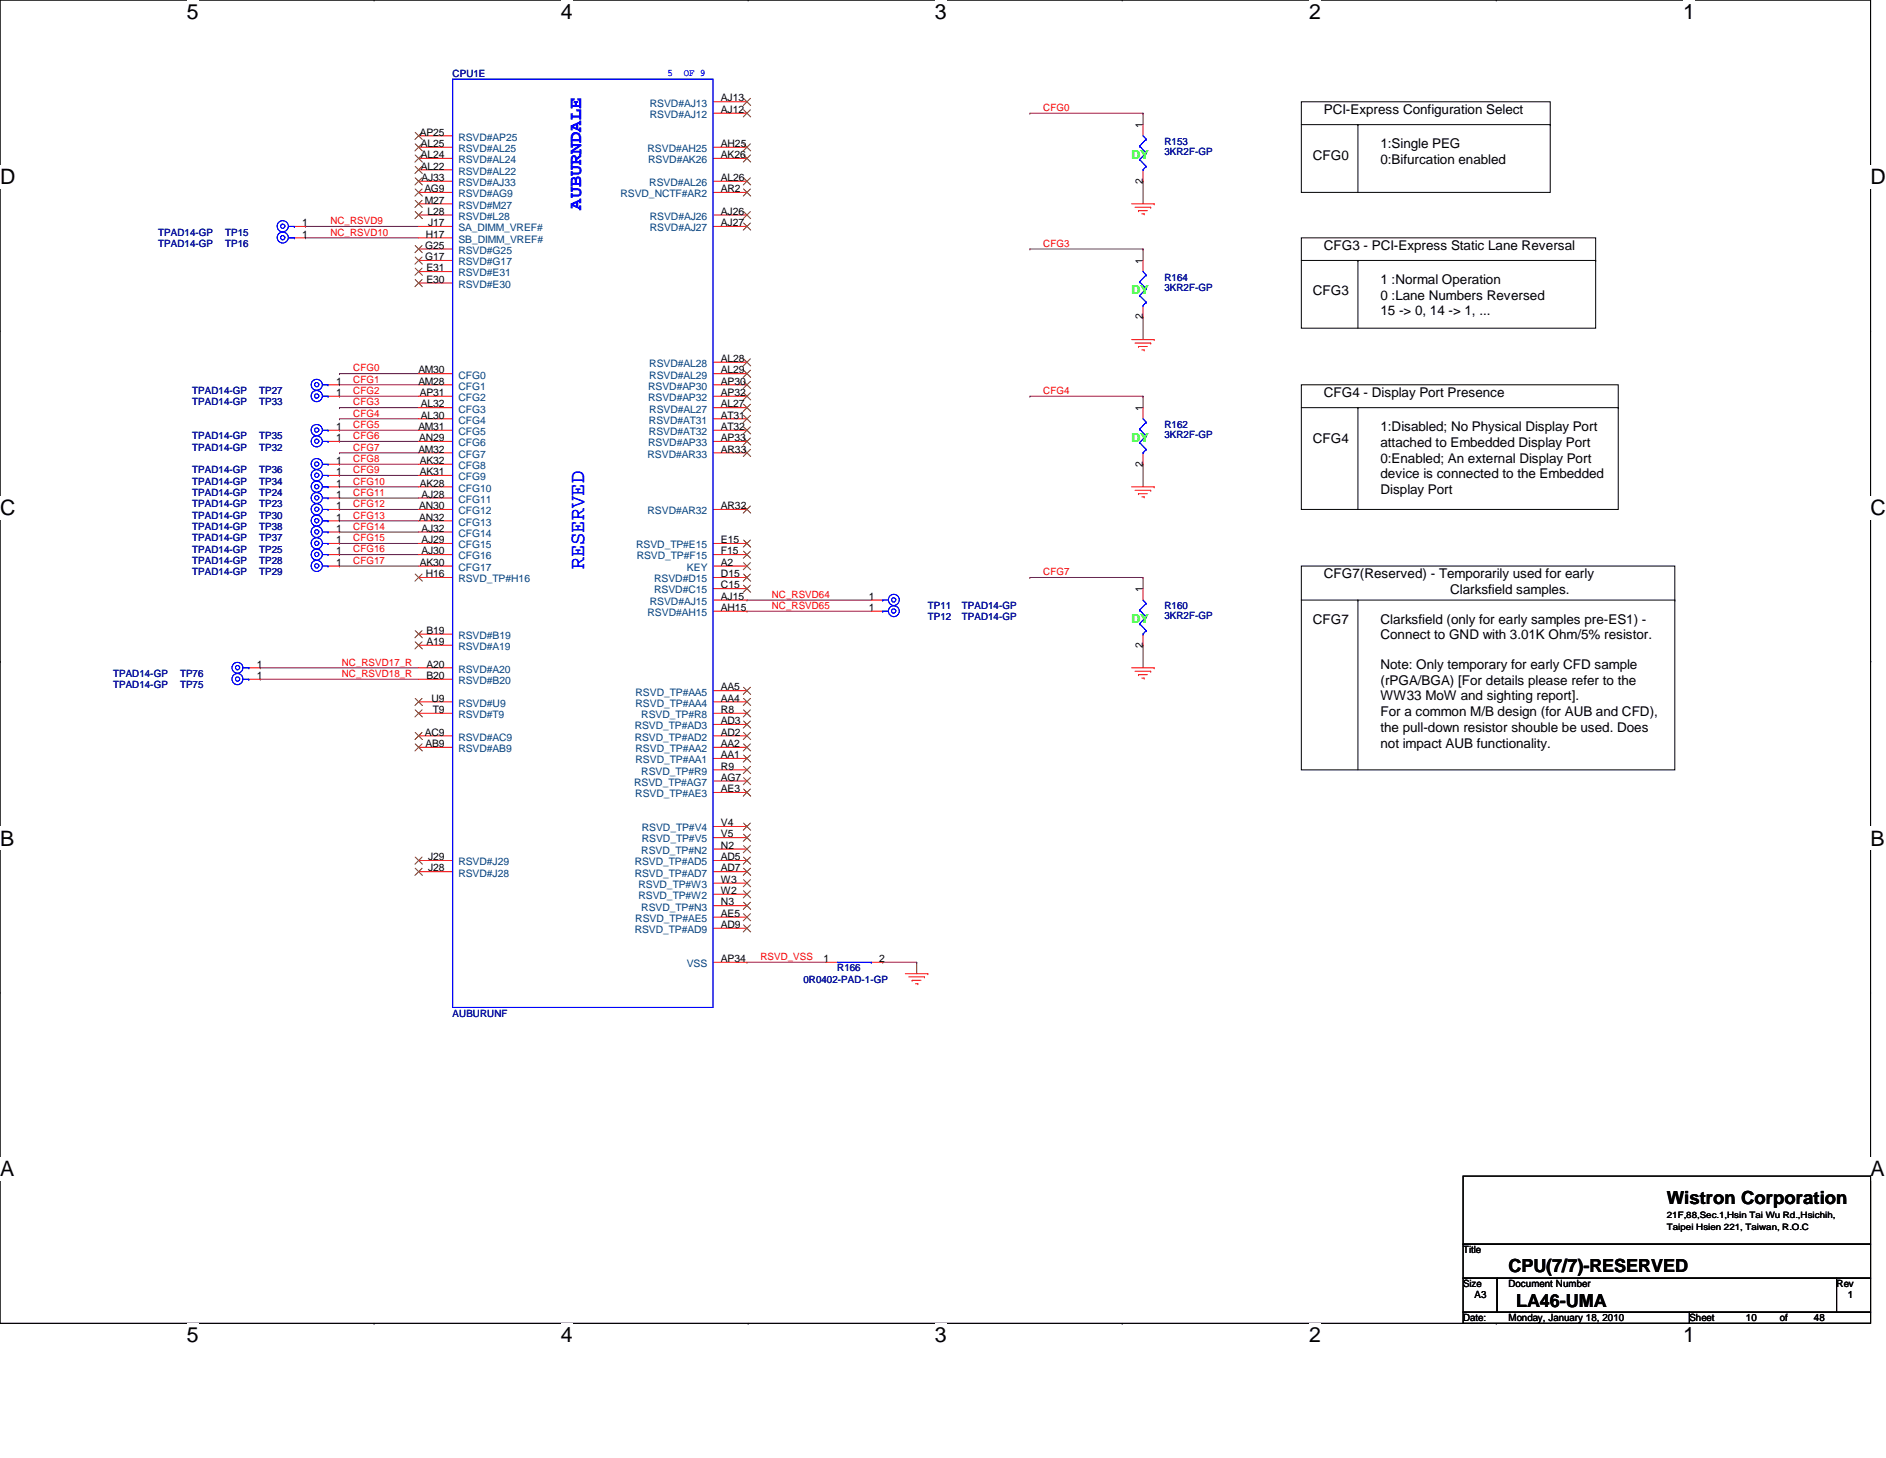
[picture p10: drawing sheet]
<svg xmlns="http://www.w3.org/2000/svg" width="279mm" height="216mm" viewBox="0 0 279 216" stroke-linecap="round" stroke-linejoin="round" font-family="sans-serif">
<path d="M0 0h277.1v196h-277.1z" fill="none" stroke="#000" stroke-width=".15"/>
<g fill="#fff">
<path d="M27.7 0h1.7v3.5h-1.7z"/>
<path d="M27.7 196h1.7v3.4h-1.7z"/>
</g>
<path d="M55.4 0h.1M55.4 196h.1" fill="none" stroke="#000" stroke-width=".15"/>
<g fill="#fff">
<path d="M83.1 0h1.7v3.5h-1.7z"/>
<path d="M83.1 196h1.7v3.4h-1.7z"/>
</g>
<path d="M110.8 0h.1M110.8 196h.1" fill="none" stroke="#000" stroke-width=".15"/>
<g fill="#fff">
<path d="M138.5 0h1.8v3.5h-1.8z"/>
<path d="M138.5 196h1.8v3.4h-1.8z"/>
</g>
<path d="M166.2 0h.1M166.2 196h.1" fill="none" stroke="#000" stroke-width=".15"/>
<g fill="#fff">
<path d="M193.9 0h1.8v3.5h-1.8z"/>
<path d="M193.9 196h1.8v3.4h-1.8z"/>
</g>
<path d="M221.7 0h.1M221.7 196h.1" fill="none" stroke="#000" stroke-width=".15"/>
<g fill="#fff">
<path d="M249.3 0h1.8v3.5h-1.8z"/>
<path d="M249.3 196h1.8v3.4h-1.8z"/>
<path d="M0 24.5h2.2v3.4h-2.2z"/>
<path d="M277.1 24.5h2.3v3.4h-2.3z"/>
<path d="M0 73.4h2.2v3.5h-2.2z"/>
<path d="M277.1 73.4h2.3v3.5h-2.3z"/>
</g>
<path d="M0 49h.1M277.1 49h.1" fill="none" stroke="#000" stroke-width=".15"/>
<g fill="#fff">
<path d="M0 122.4h2.1v3.5h-2.1z"/>
<path d="M277.1 122.4h2.1v3.5h-2.1z"/>
</g>
<path d="M0 98h.1M277.1 98h.1" fill="none" stroke="#000" stroke-width=".15"/>
<g fill="#fff">
<path d="M0 171.4h2.1v3.5h-2.1z"/>
<path d="M277.1 171.4h2.1v3.5h-2.1z"/>
</g>
<g fill="none" stroke="#000" stroke-width=".15">
<path d="M192.8 15.1h36.9v13.4h-36.9zM192.8 18.5h36.9M201.2 18.5h.1M201.2 18.5v10M229.7 18.5h.1M192.8 35.2h43.6v13.4h-43.6zM192.8 38.6h43.6M201.2 38.6h.1M201.2 38.6v10M236.4 38.6h.1M192.8 57h46.9v18.4h-46.9zM192.8 60.4h46.9"/>
<path d="M201.2 60.4h.1M201.2 60.4v15M239.7 60.4h.1M192.8 83.8h55.3v30.2h-55.3zM192.8 88.9h55.3M201.2 88.9h.1M201.2 88.9v25.1M248.1 88.9h.1M0 146.9h.1M277.1 146.9h.1M216.7 174.2h60.4v10h-60.4zM216.7 184.2h60.4v5.1h-60.4z"/>
<path d="M216.7 189.3h5.1v5h-5.1zM216.7 194.3h33.6v1.7h-33.6zM221.8 189.3h50.3v5h-50.3zM250.3 194.3h26.8v1.7h-26.8zM272.1 189.3h5v5h-5z"/>
</g>
<g fill="none" stroke="#800040" stroke-width=".15">
<path d="M152.6 16.8h.1M152.6 16.8h16.7M169.3 16.8h.1M169.3 16.8v1.7M45.3 33.5h.1M45.3 35.2h.1M45.3 33.5h16.7M45.3 35.2h16.7M152.6 36.9h.1M152.6 36.9h16.7M169.3 26.8h.1M169.3 36.9h.1"/>
<path d="M169.3 26.8v3.4M169.3 36.9v1.7M50.3 57h.1M50.3 55.3h.1M50.3 58.7h.1M50.3 57h11.7M50.3 55.3h11.7M50.3 58.7h11.7M152.6 58.7h.1M152.6 58.7h16.7M169.3 58.7h.1M169.3 46.9h.1"/>
<path d="M169.3 46.9v3.4M169.3 58.7v1.7M50.3 65.4h.1M50.3 67.1h.1M50.3 78.8h.1M50.3 60.4h.1M50.3 70.4h.1M50.3 72.1h.1M50.3 68.7h.1M50.3 62h.1M50.3 63.7h.1M50.3 75.4h.1"/>
<path d="M50.3 77.1h.1M50.3 73.7h.1M50.3 65.4h11.7M50.3 67.1h11.7M50.3 78.8h11.7M50.3 60.4h11.7M50.3 70.4h11.7M50.3 72.1h11.7M50.3 68.7h11.7M50.3 62h11.7M50.3 63.7h11.7M50.3 75.4h11.7"/>
<path d="M50.3 77.1h11.7M50.3 73.7h11.7M169.3 68.7h.1M169.3 68.7v3.4M38.6 98.9h.1M38.6 98.9h23.4M50.3 80.5h.1M50.3 82.1h.1M50.3 83.8h.1M50.3 80.5h11.7M50.3 82.1h11.7M50.3 83.8h11.7"/>
<path d="M110.7 90.5h.1M110.7 88.9h.1M110.7 90.5h18.4M110.7 88.9h18.4M152.6 85.5h.1M152.6 85.5h16.7M169.3 85.5h.1M169.3 95.5h.1M169.3 85.5v1.7M169.3 95.5v3.4M38.6 100.6h.1M38.6 100.6h23.4"/>
<path d="M110.7 142.5h.1M110.7 142.5h11.7M130.8 142.5h.1M130.8 142.5h5M135.8 142.5h.1M135.8 142.5v1.7"/>
</g>
<g fill="none" stroke="#f00" stroke-width=".15">
<path d="M105.6 15.1h5.1M105.6 16.8h5.1M169.3 18.5v1.6M43.6 35.2h1.7M43.6 33.5h1.7M62 30.2h5.1M62 35.2h5.1M62 33.5h5.1M62 21.8h5.1M62 23.5h5.1M62 31.8h5.1M62 26.8h5.1"/>
<path d="M62 20.1h5.1M62 25.1h5.1M62 28.5h5.1M62 36.9h5.1M62 38.6h5.1M105.6 33.5h5.1M105.6 21.8h5.1M105.6 23.5h5.1M105.6 31.8h5.1M105.6 26.8h5.1M105.6 28.5h5.1M167.6 30.2h3.4"/>
<path d="M168.1 30.7h2.4M168.7 31.2h.1M168.7 31.2h1.3M169.2 31.7h.3M169.3 25.1v1.7M169.3 38.6v1.6M169.5 31.7h.1M170.5 30.7h.1M171 30.2h.1M48.6 58.7h1.7M48.6 57h1.7M62 58.7h5.1"/>
<path d="M62 57h5.1M62 55.3h5.1M62 40.2h5.1M62 41.9h5.1M105.6 58.7h5.1M105.6 57h5.1M105.6 55.3h5.1M105.6 53.6h5.1M167.6 50.3h3.4M168.1 50.8h2.4M168.7 51.3h.1M168.7 51.3h1.3"/>
<path d="M169.2 51.8h.3M169.3 45.3v1.6M169.5 51.8h.1M170.5 50.8h.1M171 50.3h.1M48.6 72.1h1.7M48.6 70.4h1.7M48.6 68.7h1.7M48.6 78.8h1.7M48.6 77.1h1.7M48.6 75.4h1.7M48.6 65.4h1.7"/>
<path d="M48.6 73.7h1.7M48.6 63.7h1.7M62 72.1h5.1M62 70.4h5.1M62 68.7h5.1M62 78.8h5.1M62 77.1h5.1M62 75.4h5.1M62 65.4h5.1M62 73.7h5.1M62 60.4h5.1M62 62h5.1"/>
<path d="M62 63.7h5.1M62 67.1h5.1M105.6 75.4h5.1M105.6 65.4h5.1M105.6 60.4h5.1M105.6 62h5.1M105.6 63.7h5.1M105.6 67.1h5.1M167.6 72.1h3.4M168.1 72.6h2.4M168.7 73.1h.1M168.7 73.1h1.3"/>
<path d="M169.2 73.6h.3M169.3 60.4v1.6M169.3 67.1v1.6M169.5 73.6h.1M170.5 72.6h.1M171 72.1h.1M36.9 98.9h1.7M48.6 80.5h1.7M48.6 82.1h1.7M48.6 83.8h1.7M62 98.9h5.1M62 80.5h5.1"/>
<path d="M62 82.1h5.1M62 83.8h5.1M62 85.5h5.1M62 95.5h5.1M62 93.9h5.1M105.6 80.5h5.1M105.6 90.5h5.1M105.6 88.9h5.1M105.6 82.1h5.1M105.6 83.8h5.1M105.6 85.5h5.1M105.6 87.2h5.1"/>
<path d="M129.1 90.5h1.7M129.1 88.9h1.7M167.6 98.9h3.4M168.1 99.4h2.4M168.7 99.9h.1M168.7 99.9h1.3M169.3 87.2v1.7M169.3 93.9v1.6M170.5 99.4h.1M171 98.9h.1M36.9 100.6h1.7M62 100.6h5.1"/>
<path d="M62 105.6h5.1M62 103.9h5.1M62 110.7h5.1M62 109h5.1M105.6 105.6h5.1M105.6 103.9h5.1M105.6 110.7h5.1M105.6 109h5.1M105.6 102.3h5.1M105.6 112.3h5.1M105.6 114h5.1M105.6 107.3h5.1"/>
<path d="M105.6 115.7h5.1M105.6 117.3h5.1M169.2 100.4h.3M169.5 100.4h.1M62 129.1h5.1M62 127.4h5.1M105.6 129.1h5.1M105.6 127.4h5.1M105.6 122.4h5.1M105.6 124h5.1M105.6 125.7h5.1M105.6 130.8h5.1"/>
<path d="M105.6 132.4h5.1M105.6 134.1h5.1M105.6 135.8h5.1M105.6 137.5h5.1M105.6 142.5h5.1M122.4 142.5h1.6M129.1 142.5h1.7M134.1 144.2h3.4M134.6 144.7h2.3M135.1 145.2h.1M135.1 145.2h1.3M135.6 145.7h.4"/>
<path d="M136 145.7h.1M136.9 144.7h.1M137.5 144.2h.1"/>
</g>
<g fill="none" stroke="#00f" stroke-width=".15">
<path d="M67.1 11.7h38.5v137.5h-38.5zM42.8 35.2h.8M42.8 33.5h.8M43.6 35.2h.1M43.6 33.5h.1M168.8 21.6h.1M168.8 23.6h.1M168.8 21.6l1 1M168.8 23.6l1 1M169.3 25.1h.1M169.3 20.1l.5 .5M169.8 20.6h.1"/>
<path d="M169.8 22.6h.1M169.8 24.6h.1M169.8 20.6l-1 1M169.8 22.6l-1 1M169.8 24.6l-.5 .5M47.8 58.7h.8M47.8 57h.8M48.6 58.7h.1M48.6 57h.1M168.8 41.7h.1M168.8 43.8h.1M168.8 41.7l1 1.1"/>
<path d="M168.8 43.8l1 .9M169.3 45.3h.1M169.3 40.2l.5 .5M169.8 40.7h.1M169.8 42.8h.1M169.8 44.7h.1M169.8 40.7l-1 1M169.8 42.8l-1 1M169.8 44.7l-.5 .6M47.8 70.4h.8M47.8 68.7h.8M47.8 78.8h.8"/>
<path d="M47.8 77.1h.8M47.8 75.4h.8M47.8 65.4h.8M47.8 73.7h.8M47.8 72.1h.8M47.8 63.7h.8M48.6 70.4h.1M48.6 68.7h.1M48.6 78.8h.1M48.6 77.1h.1M48.6 75.4h.1M48.6 65.4h.1"/>
<path d="M48.6 73.7h.1M48.6 72.1h.1M48.6 63.7h.1M168.8 63.5h.1M168.8 65.5h.1M168.8 63.5l1 1.1M168.8 65.5l1 1M169.3 67.1h.1M169.3 62l.5 .5M169.8 62.5h.1M169.8 64.6h.1M169.8 66.5h.1"/>
<path d="M169.8 62.5l-1 1M169.8 64.6l-1 .9M169.8 66.5l-.5 .6M36 98.9h.9M36.9 98.9h.1M47.8 80.5h.8M47.8 83.8h.8M47.8 82.1h.8M48.6 80.5h.1M48.6 83.8h.1M48.6 82.1h.1M130.8 90.5h.1"/>
<path d="M130.8 88.9h.1M130.8 90.5h.8M130.8 88.9h.8M168.8 90.3h.1M168.8 92.4h.1M168.8 90.3l1 1.1M168.8 92.4l1 1M169.3 93.9h.1M169.3 88.9l.5 .5M169.8 89.4h.1M169.8 91.4h.1M169.8 93.4h.1"/>
<path d="M169.8 89.4l-1 .9M169.8 91.4l-1 1M169.8 93.4l-.5 .5M36 100.6h.9M36.9 100.6h.1M124 142.5h5.1M129.1 142.5h.1"/>
<circle cx="41.9" cy="33.5" r=".83"/>
<circle cx="41.9" cy="35.2" r=".32"/>
<circle cx="41.9" cy="33.5" r=".32"/>
<circle cx="41.9" cy="35.2" r=".82"/>
<circle cx="46.9" cy="58.6" r=".83"/>
<circle cx="46.9" cy="57" r=".32"/>
<circle cx="46.9" cy="58.6" r=".32"/>
<circle cx="46.9" cy="57" r=".82"/>
<circle cx="46.9" cy="63.7" r=".83"/>
<circle cx="46.9" cy="70.4" r=".83"/>
<circle cx="46.9" cy="78.8" r=".83"/>
<circle cx="46.9" cy="75.4" r=".83"/>
<circle cx="46.9" cy="72.1" r=".83"/>
<circle cx="46.9" cy="70.4" r=".32"/>
<circle cx="46.9" cy="75.4" r=".32"/>
<circle cx="46.9" cy="65.3" r=".32"/>
<circle cx="46.9" cy="73.7" r=".32"/>
<circle cx="46.9" cy="78.8" r=".32"/>
<circle cx="46.9" cy="68.7" r=".32"/>
<circle cx="46.9" cy="63.7" r=".32"/>
<circle cx="46.9" cy="72.1" r=".32"/>
<circle cx="46.9" cy="77.1" r=".32"/>
<circle cx="46.9" cy="77.1" r=".82"/>
<circle cx="46.9" cy="68.7" r=".82"/>
<circle cx="46.9" cy="65.4" r=".82"/>
<circle cx="46.9" cy="73.7" r=".82"/>
<circle cx="35.2" cy="98.9" r=".81"/>
<circle cx="35.2" cy="98.9" r=".32"/>
<circle cx="46.9" cy="80.4" r=".83"/>
<circle cx="46.9" cy="83.8" r=".83"/>
<circle cx="46.9" cy="82.1" r=".32"/>
<circle cx="46.9" cy="80.4" r=".32"/>
<circle cx="46.9" cy="83.8" r=".32"/>
<circle cx="46.9" cy="82.1" r=".82"/>
<circle cx="132.4" cy="88.8" r=".32"/>
<circle cx="132.4" cy="90.5" r=".32"/>
<circle cx="132.4" cy="88.8" r=".82"/>
<circle cx="132.4" cy="90.5" r=".81"/>
<circle cx="35.2" cy="100.6" r=".82"/>
<circle cx="35.2" cy="100.6" r=".32"/>
</g>
<g fill="none" stroke="#804000" stroke-width=".15">
<path d="M61.5 19.6l1.1 1.1M62.5 19.6l-1 1.1M110.2 14.6l1 1M110.2 16.3l1 1M111.2 14.6l-1.1 1M111.2 16.3l-1.1 1M61.5 21.3l1.1 1.1M61.5 22.9l1.1 1.1M61.5 24.6l1.1 1.1M61.5 26.3l1.1 1.1M61.5 28l1.1 1M61.5 29.7l1.1 1"/>
<path d="M61.5 31.3l1.1 1.1M61.5 36.4l1.1 1M61.5 38.1l1.1 1M61.5 39.7l1.1 1.1M62.5 21.3l-1 1.1M62.5 22.9l-1 1.1M62.5 24.6l-1 1.1M62.5 26.3l-1 1.1M62.5 28l-1 1M62.5 29.7l-1 1M62.5 31.3l-1 1.1M62.5 36.4l-1 1"/>
<path d="M62.5 38.1l-1 1M62.5 39.7l-1 1.1M110.2 21.3l1 1.1M110.2 22.9l1 1.1M110.2 31.3l1 1.1M110.2 33l1 1.1M110.2 26.3l1 1.1M110.2 28l1 1M111.2 21.3l-1.1 1.1M111.2 22.9l-1.1 1.1M111.2 31.3l-1.1 1.1M111.2 33l-1.1 1.1"/>
<path d="M111.2 26.3l-1.1 1.1M111.2 28l-1.1 1M61.5 41.4l1.1 1.1M62.5 41.4l-1 1.1M110.2 53.1l1 1.1M110.2 54.8l1 1.1M110.2 56.5l1 1M110.2 58.2l1 1M110.2 59.9l1 1M111.2 53.1l-1.1 1.1M111.2 54.8l-1.1 1.1M111.2 56.5l-1.1 1"/>
<path d="M111.2 58.2l-1.1 1M111.2 59.9l-1.1 1M110.2 61.5l1 1.1M110.2 63.2l1 1.1M110.2 64.9l1 1M110.2 66.5l1 1.1M110.2 74.9l1 1.1M110.2 80l1 1M111.2 61.5l-1.1 1.1M111.2 63.2l-1.1 1.1M111.2 64.9l-1.1 1M111.2 66.5l-1.1 1.1"/>
<path d="M111.2 74.9l-1.1 1.1M111.2 80l-1.1 1M61.5 85l1.1 1.1M61.5 95l1.1 1.1M61.5 93.4l1.1 1M62.5 85l-1 1.1M62.5 95l-1 1.1M62.5 93.4l-1 1M110.2 81.6l1 1.1M110.2 83.3l1 1.1M110.2 85l1 1.1M110.2 86.7l1 1"/>
<path d="M111.2 81.6l-1.1 1.1M111.2 83.3l-1.1 1.1M111.2 85l-1.1 1.1M111.2 86.7l-1.1 1M61.5 105.1l1.1 1.1M61.5 103.4l1.1 1.1M61.5 110.2l1.1 1M61.5 108.5l1.1 1M62.5 110.2l-1 1M62.5 105.1l-1 1.1M62.5 103.4l-1 1.1M62.5 108.5l-1 1"/>
<path d="M110.2 101.8l1 1M110.2 103.4l1 1.1M110.2 105.1l1 1.1M110.2 110.2l1 1M110.2 111.8l1 1.1M110.2 113.5l1 1.1M110.2 106.8l1 1M110.2 115.1l1 1.1M110.2 108.5l1 1M110.2 116.8l1 1.1M111.2 101.8l-1.1 1M111.2 103.4l-1.1 1.1"/>
<path d="M111.2 105.1l-1.1 1.1M111.2 110.2l-1.1 1M111.2 111.8l-1.1 1.1M111.2 113.5l-1.1 1.1M111.2 106.8l-1.1 1M111.2 115.1l-1.1 1.1M111.2 108.5l-1.1 1M111.2 116.8l-1.1 1.1M61.5 128.6l1.1 1M61.5 126.9l1.1 1.1M62.5 128.6l-1 1M62.5 126.9l-1 1.1"/>
<path d="M110.2 121.9l1 1M110.2 123.5l1 1.1M110.2 125.2l1 1.1M110.2 130.3l1 1M110.2 131.9l1 1.1M110.2 133.6l1 1.1M110.2 126.9l1 1.1M110.2 135.3l1 1.1M110.2 128.6l1 1M110.2 136.9l1 1.1M111.2 121.9l-1.1 1M111.2 123.5l-1.1 1.1"/>
<path d="M111.2 125.2l-1.1 1.1M111.2 130.3l-1.1 1M111.2 131.9l-1.1 1.1M111.2 133.6l-1.1 1.1M111.2 126.9l-1.1 1.1M111.2 135.3l-1.1 1.1M111.2 128.6l-1.1 1M111.2 136.9l-1.1 1.1"/>
</g>
<text font-size="3.2" fill="#00f" x="86.5" y="84.3" transform="rotate(-90 86.5 84.3)">RESERVED</text>
<g font-size="3.1">
<text x="27.7" y="2.8">5</text>
<text x="83.1" y="2.8">4</text>
<text x="138.5" y="2.8">3</text>
<text x="193.9" y="2.8">2</text>
<text x="249.3" y="2.8">1</text>
<text x="0" y="27.3">D</text>
<text x="277.1" y="27.3">D</text>
<text x="0" y="76.2">C</text>
<text x="277.1" y="76.2">C</text>
<text x="0" y="125.2">B</text>
<text x="277.1" y="125.2">B</text>
<text x="0" y="174.2">A</text>
<text x="277.1" y="174.2">A</text>
<text x="27.7" y="198.8">5</text>
<text x="83.1" y="198.8">4</text>
<text x="138.5" y="198.8">3</text>
<text x="193.9" y="198.8">2</text>
<text x="249.3" y="198.8">1</text>
</g>
<text font-size="2.7" fill="#00f" x="86.1" y="31" transform="rotate(-90 86.1 31)">AUBURNDALE</text>
<g font-size="2.7">
<text x="246.9" y="178.3">Wistron Corporation</text>
<text x="223.5" y="188.4">CPU(7/7)-RESERVED</text>
<text x="224.6" y="193.5">LA46-UMA</text>
</g>
<g font-size="2">
<text x="196.1" y="16.9">PCI-Express Configuration Select</text>
<text x="194.5" y="23.6">CFG0</text>
<text x="204.5" y="21.9">1:Single PEG</text>
<text x="204.5" y="24.3">0:Bifurcation enabled</text>
<text x="196.1" y="37">CFG3 - PCI-Express Static Lane Reversal</text>
<text x="194.5" y="43.7">CFG3</text>
<text x="204.5" y="42">1 :Normal Operation</text>
<text x="204.5" y="44.4">0 :Lane Numbers Reversed</text>
<text x="204.5" y="46.7">15 -&gt; 0, 14 -&gt; 1, ...</text>
<text x="196.1" y="58.8">CFG4 - Display Port Presence</text>
<text x="194.5" y="65.5">CFG4</text>
<text x="204.5" y="63.8">1:Disabled; No Physical Display Port</text>
<text x="204.5" y="66.2">attached to Embedded Display Port</text>
<text x="204.5" y="68.5">0:Enabled; An external Display Port</text>
<text x="204.5" y="70.8">device is connected to the Embedded</text>
<text x="204.5" y="73.2">Display Port</text>
<text x="196.1" y="85.6">CFG7(Reserved) - Temporarily used for early</text>
<text x="214.8" y="88">Clarksfield samples.</text>
<text x="194.5" y="92.3">CFG7</text>
<text x="204.5" y="92.3">Clarksfield (only for early samples pre-ES1) -</text>
<text x="204.5" y="94.7">Connect to GND with 3.01K Ohm/5% resistor.</text>
<text x="204.5" y="99.1">Note: Only temporary for early CFD sample</text>
<text x="204.5" y="101.4">(rPGA/BGA) [For details please refer to the</text>
<text x="204.5" y="103.7">WW33 MoW and sighting report].</text>
<text x="204.5" y="106">For a common M/B design (for AUB and CFD),</text>
<text x="204.5" y="108.4">the pull-down resistor shouble be used. Does</text>
<text x="204.5" y="110.7">not impact AUB functionality.</text>
</g>
<g font-size="1.8" fill="#0f0">
<text x="167.6" y="23.5">DY</text>
<text x="167.6" y="43.6">DY</text>
<text x="167.6" y="65.4">DY</text>
<text x="167.6" y="92.2">DY</text>
</g>
<g font-size="1.5" fill="#000080">
<text x="67.1" y="11.4">CPU1E</text>
<text x="172.5" y="21.5">R153</text>
<text x="172.5" y="23">3KR2F-GP</text>
<text x="23.5" y="34.9">TPAD14-GP</text>
<text x="33.4" y="34.9">TP15</text>
<text x="23.5" y="36.6">TPAD14-GP</text>
<text x="33.4" y="36.6">TP16</text>
<text x="172.5" y="41.6">R164</text>
<text x="172.5" y="43.1">3KR2F-GP</text>
<text x="28.5" y="58.3">TPAD14-GP</text>
<text x="38.4" y="58.3">TP27</text>
<text x="28.5" y="60">TPAD14-GP</text>
<text x="28.5" y="65.1">TPAD14-GP</text>
<text x="38.4" y="60">TP33</text>
<text x="38.4" y="65.1">TP35</text>
<text x="172.5" y="63.4">R162</text>
<text x="172.5" y="64.9">3KR2F-GP</text>
<text x="28.5" y="71.8">TPAD14-GP</text>
<text x="28.5" y="70.1">TPAD14-GP</text>
<text x="28.5" y="66.7">TPAD14-GP</text>
<text x="38.4" y="71.8">TP34</text>
<text x="38.4" y="70.1">TP36</text>
<text x="38.4" y="66.7">TP32</text>
<text x="28.5" y="76.8">TPAD14-GP</text>
<text x="28.5" y="75.1">TPAD14-GP</text>
<text x="28.5" y="73.4">TPAD14-GP</text>
<text x="38.4" y="76.8">TP30</text>
<text x="38.4" y="75.1">TP23</text>
<text x="38.4" y="73.4">TP24</text>
<text x="28.5" y="81.8">TPAD14-GP</text>
<text x="28.5" y="80.1">TPAD14-GP</text>
<text x="28.5" y="78.5">TPAD14-GP</text>
<text x="28.5" y="83.5">TPAD14-GP</text>
<text x="38.4" y="81.8">TP25</text>
<text x="38.4" y="80.1">TP37</text>
<text x="38.4" y="78.5">TP38</text>
<text x="38.4" y="83.5">TP28</text>
<text x="28.5" y="85.2">TPAD14-GP</text>
<text x="38.4" y="85.2">TP29</text>
<text x="137.5" y="91.9">TP12</text>
<text x="137.5" y="90.2">TP11</text>
<text x="142.5" y="91.9">TPAD14-GP</text>
<text x="142.5" y="90.2">TPAD14-GP</text>
<text x="172.5" y="90.2">R160</text>
<text x="172.5" y="91.7">3KR2F-GP</text>
<text x="16.8" y="101.9">TPAD14-GP</text>
<text x="16.8" y="100.2">TPAD14-GP</text>
<text x="26.7" y="101.9">TP75</text>
<text x="26.7" y="100.2">TP76</text>
<text x="124" y="143.8">R166</text>
<text x="119" y="145.5">0R0402-PAD-1-GP</text>
<text x="67.1" y="150.5">AUBURUNF</text>
</g>
<g font-size="1.5" fill="#00f">
<text x="98.9" y="11.3">5</text>
<text x="101.3" y="11.3">OF 9</text>
</g>
<g font-size="1.5" fill="#004080">
<text x="96.3" y="15.8">RSVD#AJ13</text>
<text x="96.3" y="17.5">RSVD#AJ12</text>
<text x="67.9" y="20.8">RSVD#AP25</text>
<text x="67.9" y="22.5">RSVD#AL25</text>
<text x="95.9" y="22.5">RSVD#AH25</text>
<text x="67.9" y="24.2">RSVD#AL24</text>
<text x="67.9" y="25.9">RSVD#AL22</text>
<text x="67.9" y="27.6">RSVD#AJ33</text>
<text x="67.9" y="29.2">RSVD#AG9</text>
<text x="91.9" y="29.2">RSVD_NCTF#AR2</text>
<text x="96" y="24.2">RSVD#AK26</text>
<text x="96.2" y="27.6">RSVD#AL26</text>
<text x="67.9" y="30.9">RSVD#M27</text>
<text x="67.9" y="32.6">RSVD#L28</text>
<text x="67.9" y="34.2">SA_DIMM_VREF#</text>
<text x="67.9" y="35.9">SB_DIMM_VREF#</text>
<text x="96.3" y="32.6">RSVD#AJ26</text>
<text x="96.3" y="34.2">RSVD#AJ27</text>
<text x="67.9" y="37.6">RSVD#G25</text>
<text x="67.9" y="39.3">RSVD#G17</text>
<text x="67.9" y="40.9">RSVD#E31</text>
<text x="67.9" y="42.6">RSVD#E30</text>
<text x="67.9" y="56">CFG0</text>
<text x="67.9" y="57.7">CFG1</text>
<text x="67.9" y="59.4">CFG2</text>
<text x="96" y="57.7">RSVD#AP30</text>
<text x="96" y="59.4">RSVD#AP32</text>
<text x="96.2" y="54.4">RSVD#AL28</text>
<text x="96.2" y="56">RSVD#AL29</text>
<text x="67.9" y="61.1">CFG3</text>
<text x="67.9" y="62.7">CFG4</text>
<text x="67.9" y="64.4">CFG5</text>
<text x="96.1" y="62.7">RSVD#AT31</text>
<text x="96.1" y="64.4">RSVD#AT32</text>
<text x="96.2" y="61.1">RSVD#AL27</text>
<text x="67.9" y="66.1">CFG6</text>
<text x="67.9" y="67.8">CFG7</text>
<text x="67.9" y="69.5">CFG8</text>
<text x="67.9" y="71.1">CFG9</text>
<text x="95.9" y="67.8">RSVD#AR33</text>
<text x="96" y="66.1">RSVD#AP33</text>
<text x="67.9" y="72.8">CFG10</text>
<text x="67.9" y="74.5">CFG11</text>
<text x="67.9" y="76.2">CFG12</text>
<text x="67.9" y="77.9">CFG13</text>
<text x="95.9" y="76.2">RSVD#AR32</text>
<text x="67.9" y="79.5">CFG14</text>
<text x="67.9" y="81.2">CFG15</text>
<text x="67.9" y="82.8">CFG16</text>
<text x="94.2" y="81.2">RSVD_TP#E15</text>
<text x="94.3" y="82.8">RSVD_TP#F15</text>
<text x="67.9" y="84.5">CFG17</text>
<text x="67.9" y="86.2">RSVD_TP#H16</text>
<text x="96.3" y="89.6">RSVD#AJ15</text>
<text x="96.9" y="86.2">RSVD#D15</text>
<text x="96.9" y="87.9">RSVD#C15</text>
<text x="101.8" y="84.5">KEY</text>
<text x="67.9" y="94.6">RSVD#B19</text>
<text x="95.9" y="91.2">RSVD#AH15</text>
<text x="67.9" y="96.3">RSVD#A19</text>
<text x="67.9" y="99.6">RSVD#A20</text>
<text x="67.9" y="101.3">RSVD#B20</text>
<text x="67.9" y="106.3">RSVD#T9</text>
<text x="67.9" y="104.6">RSVD#U9</text>
<text x="94" y="108">RSVD_TP#AD3</text>
<text x="94.1" y="103">RSVD_TP#AA5</text>
<text x="94.1" y="104.6">RSVD_TP#AA4</text>
<text x="95" y="106.3">RSVD_TP#R8</text>
<text x="67.9" y="111.4">RSVD#AB9</text>
<text x="67.9" y="109.7">RSVD#AC9</text>
<text x="94" y="109.7">RSVD_TP#AD2</text>
<text x="94.1" y="111.4">RSVD_TP#AA2</text>
<text x="94.1" y="113">RSVD_TP#AA1</text>
<text x="93.9" y="116.4">RSVD_TP#AG7</text>
<text x="94.1" y="118.1">RSVD_TP#AE3</text>
<text x="95" y="114.7">RSVD_TP#R9</text>
<text x="95.1" y="123.1">RSVD_TP#V4</text>
<text x="95.1" y="124.8">RSVD_TP#V5</text>
<text x="67.9" y="129.8">RSVD#J28</text>
<text x="67.9" y="128.1">RSVD#J29</text>
<text x="94" y="128.1">RSVD_TP#AD5</text>
<text x="94" y="129.8">RSVD_TP#AD7</text>
<text x="94.6" y="131.5">RSVD_TP#W3</text>
<text x="95" y="126.4">RSVD_TP#N2</text>
<text x="94.1" y="136.5">RSVD_TP#AE5</text>
<text x="94.6" y="133.1">RSVD_TP#W2</text>
<text x="95" y="134.8">RSVD_TP#N3</text>
<text x="94" y="138.2">RSVD_TP#AD9</text>
<text x="101.7" y="143.2">VSS</text>
</g>
<g font-size="1.5">
<text x="106.8" y="15">AJ13</text>
<text x="106.8" y="16.7">AJ12</text>
<text x="62.2" y="20.1">AP25</text>
<text x="62.4" y="21.8">AL25</text>
<text x="62.4" y="23.4">AL24</text>
<text x="106.8" y="21.8">AH25</text>
<text x="106.8" y="23.4">AK26</text>
<text x="169.3" y="18.9" transform="rotate(-90 169.3 18.9)">1</text>
<text x="62.4" y="25.1">AL22</text>
<text x="62.4" y="26.8">AJ33</text>
<text x="62.9" y="28.4">AG9</text>
<text x="106.8" y="26.8">AL26</text>
<text x="106.8" y="28.4">AR2</text>
<text x="169.3" y="27.2" transform="rotate(-90 169.3 27.2)">2</text>
<text x="44.8" y="35.2">1</text>
<text x="44.8" y="33.5">1</text>
<text x="62.9" y="30.1">M27</text>
<text x="63.1" y="35.2">H17</text>
<text x="63.3" y="31.8">L28</text>
<text x="63.4" y="33.5">J17</text>
<text x="106.8" y="31.8">AJ26</text>
<text x="106.8" y="33.5">AJ27</text>
<text x="63" y="36.8">G25</text>
<text x="63" y="38.5">G17</text>
<text x="63.2" y="40.2">E31</text>
<text x="63.2" y="41.9">E30</text>
<text x="169.3" y="39" transform="rotate(-90 169.3 39)">1</text>
<text x="169.3" y="47.3" transform="rotate(-90 169.3 47.3)">2</text>
<text x="106.8" y="53.6">AL28</text>
<text x="49.8" y="58.6">1</text>
<text x="49.8" y="56.9">1</text>
<text x="62" y="55.3">AM30</text>
<text x="62" y="56.9">AM28</text>
<text x="62.2" y="58.6">AP31</text>
<text x="106.8" y="55.3">AL29</text>
<text x="106.8" y="56.9">AP30</text>
<text x="106.8" y="58.6">AP32</text>
<text x="49.8" y="65.3">1</text>
<text x="49.8" y="63.7">1</text>
<text x="62" y="63.7">AM31</text>
<text x="62.1" y="65.3">AN29</text>
<text x="62.4" y="60.3">AL32</text>
<text x="62.4" y="62">AL30</text>
<text x="106.8" y="60.3">AL27</text>
<text x="106.8" y="62">AT31</text>
<text x="106.8" y="63.7">AT32</text>
<text x="106.8" y="65.3">AP33</text>
<text x="169.3" y="60.8" transform="rotate(-90 169.3 60.8)">1</text>
<text x="49.8" y="70.4">1</text>
<text x="49.8" y="68.7">1</text>
<text x="62" y="67">AM32</text>
<text x="62.2" y="68.7">AK32</text>
<text x="62.2" y="70.4">AK31</text>
<text x="106.8" y="67">AR33</text>
<text x="169.3" y="69.1" transform="rotate(-90 169.3 69.1)">2</text>
<text x="49.8" y="77.1">1</text>
<text x="49.8" y="75.4">1</text>
<text x="49.8" y="73.7">1</text>
<text x="49.8" y="72.1">1</text>
<text x="62.1" y="75.4">AN30</text>
<text x="62.1" y="77.1">AN32</text>
<text x="62.2" y="72.1">AK28</text>
<text x="62.4" y="73.7">AJ28</text>
<text x="106.8" y="75.4">AR32</text>
<text x="49.8" y="80.4">1</text>
<text x="49.8" y="78.7">1</text>
<text x="49.8" y="83.8">1</text>
<text x="49.8" y="82.1">1</text>
<text x="62.2" y="83.8">AK30</text>
<text x="62.4" y="78.7">AJ32</text>
<text x="62.4" y="80.4">AJ29</text>
<text x="62.4" y="82.1">AJ30</text>
<text x="106.8" y="80.4">E15</text>
<text x="106.8" y="82.1">F15</text>
<text x="106.8" y="83.8">A2</text>
<text x="63.1" y="85.5">H16</text>
<text x="106.8" y="85.5">D15</text>
<text x="106.8" y="87.1">C15</text>
<text x="106.8" y="88.8">AJ15</text>
<text x="128.7" y="88.8">1</text>
<text x="169.3" y="87.7" transform="rotate(-90 169.3 87.7)">1</text>
<text x="63.2" y="93.9">B19</text>
<text x="63.2" y="95.5">A19</text>
<text x="106.8" y="90.5">AH15</text>
<text x="128.7" y="90.5">1</text>
<text x="169.3" y="95.9" transform="rotate(-90 169.3 95.9)">2</text>
<text x="38.1" y="100.5">1</text>
<text x="38.1" y="98.8">1</text>
<text x="63.2" y="100.5">B20</text>
<text x="63.2" y="98.8">A20</text>
<text x="63.9" y="103.9">U9</text>
<text x="64.1" y="105.6">T9</text>
<text x="106.8" y="102.2">AA5</text>
<text x="106.8" y="103.9">AA4</text>
<text x="106.8" y="105.6">R8</text>
<text x="106.8" y="107.2">AD3</text>
<text x="62.9" y="108.9">AC9</text>
<text x="63" y="110.6">AB9</text>
<text x="106.8" y="110.6">AA2</text>
<text x="106.8" y="112.3">AA1</text>
<text x="106.8" y="114">R9</text>
<text x="106.8" y="108.9">AD2</text>
<text x="106.8" y="115.6">AG7</text>
<text x="106.8" y="117.3">AE3</text>
<text x="106.8" y="122.3">V4</text>
<text x="106.8" y="124">V5</text>
<text x="106.8" y="125.7">N2</text>
<text x="63.4" y="129">J28</text>
<text x="63.4" y="127.4">J29</text>
<text x="106.8" y="130.7">W3</text>
<text x="106.8" y="127.4">AD5</text>
<text x="106.8" y="129">AD7</text>
<text x="106.8" y="132.4">W2</text>
<text x="106.8" y="134.1">N3</text>
<text x="106.8" y="135.8">AE5</text>
<text x="106.8" y="137.4">AD9</text>
<text x="106.8" y="142.5">AP34</text>
<text x="122" y="142.5">1</text>
<text x="130.3" y="142.5">2</text>
<text x="216.7" y="185.6">Title</text>
<text x="216.7" y="190.6">Size</text>
<text x="223.5" y="190.6">Document Number</text>
<text x="272.1" y="190.6">Rev</text>
<text x="216.7" y="195.7">Date:</text>
<text x="218.4" y="192.3">A3</text>
<text x="223.5" y="195.7">Monday, January 18, 2010</text>
<text x="250.3" y="195.7">Sheet</text>
<text x="258.7" y="195.7">10</text>
<text x="263.7" y="195.7">of</text>
<text x="268.7" y="195.7">48</text>
<text x="273.8" y="192.3">1</text>
</g>
<g font-size="1.5" fill="#f00">
<text x="154.6" y="16.4">CFG0</text>
<text x="48.9" y="33.2">NC_RSVD9</text>
<text x="48.9" y="34.9">NC_RSVD10</text>
<text x="154.6" y="36.5">CFG3</text>
<text x="52.3" y="56.6">CFG1</text>
<text x="52.3" y="55">CFG0</text>
<text x="52.3" y="58.3">CFG2</text>
<text x="154.6" y="58.3">CFG4</text>
<text x="52.3" y="65">CFG6</text>
<text x="52.3" y="60">CFG3</text>
<text x="52.3" y="61.7">CFG4</text>
<text x="52.3" y="63.4">CFG5</text>
<text x="52.3" y="66.7">CFG7</text>
<text x="52.3" y="70.1">CFG9</text>
<text x="52.3" y="71.8">CFG10</text>
<text x="52.3" y="68.4">CFG8</text>
<text x="52.3" y="75.1">CFG12</text>
<text x="52.3" y="76.8">CFG13</text>
<text x="52.3" y="73.4">CFG11</text>
<text x="52.3" y="80.1">CFG15</text>
<text x="52.3" y="81.8">CFG16</text>
<text x="52.3" y="78.4">CFG14</text>
<text x="52.3" y="83.5">CFG17</text>
<text x="114.3" y="88.5">NC_RSVD64</text>
<text x="154.6" y="85.2">CFG7</text>
<text x="114.3" y="90.2">NC_RSVD65</text>
<text x="50.6" y="98.6">NC_RSVD17_R</text>
<text x="50.6" y="100.2">NC_RSVD18_R</text>
<text x="112.6" y="142.2">RSVD_VSS</text>
</g>
<g font-size="1.3">
<text x="246.9" y="180.4">21F,88,Sec.1,Hsin Tai Wu Rd.,Hsichih,</text>
<text x="246.9" y="182.1">Taipei Hsien 221, Taiwan, R.O.C</text>
</g>
</svg>
